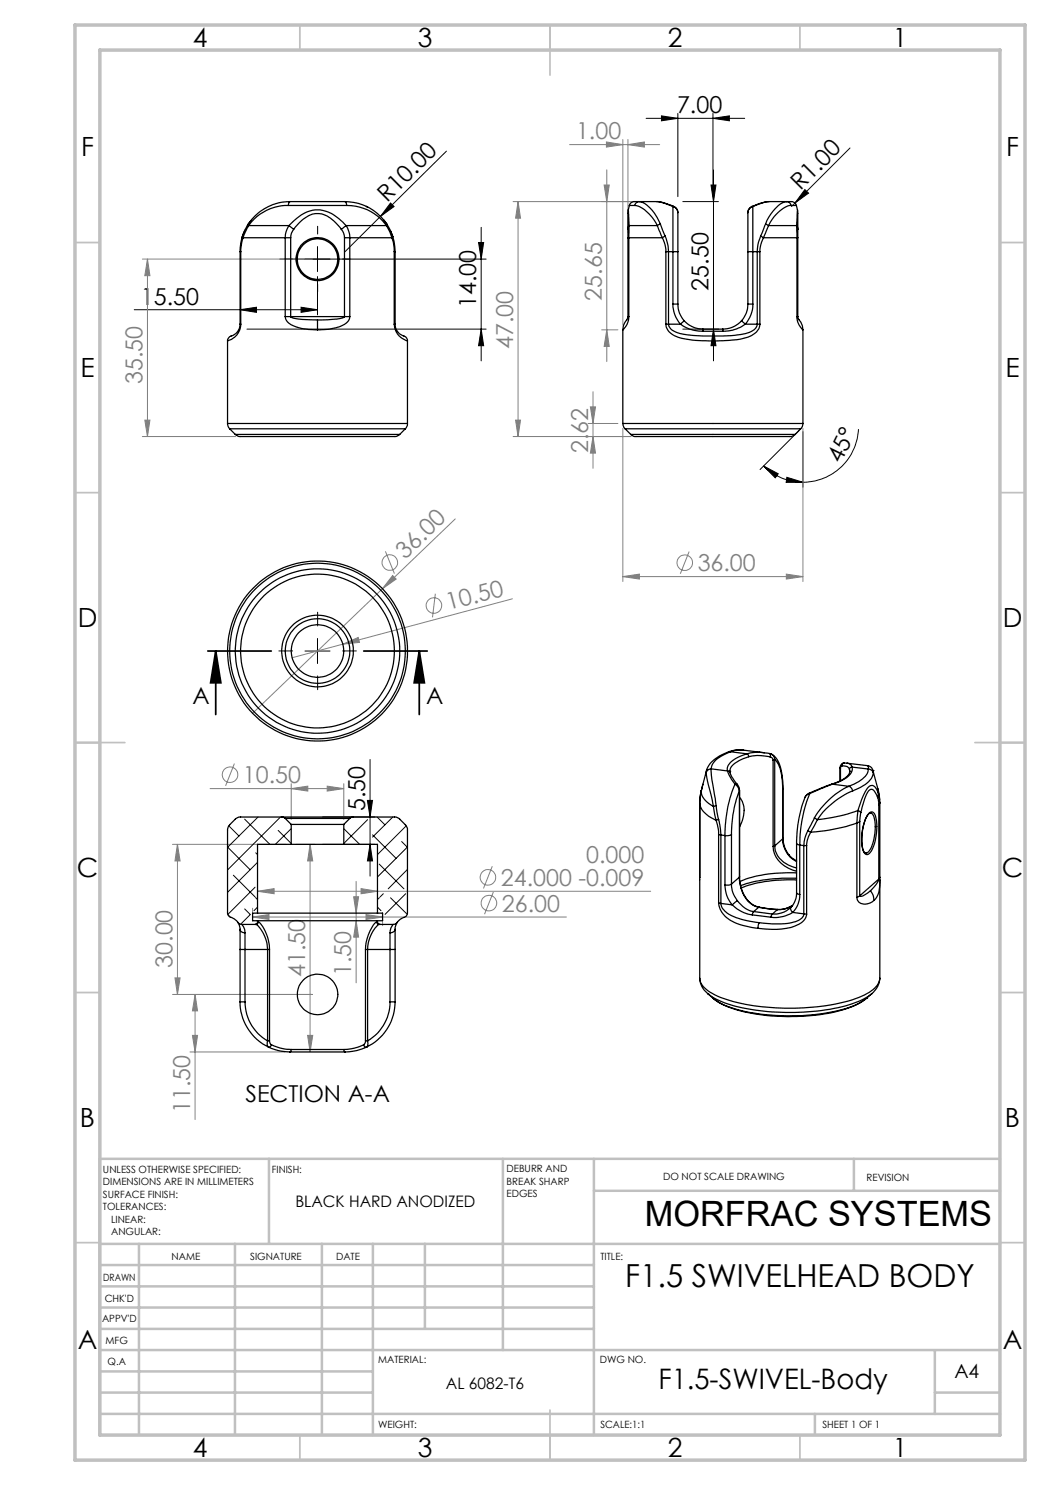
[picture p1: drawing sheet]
<svg xmlns="http://www.w3.org/2000/svg" width="210mm" height="297mm" viewBox="0 0 210 297" stroke-linecap="round" stroke-linejoin="round" font-family="sans-serif">
<g fill="none" stroke="#808080" stroke-width=".2">
<path d="M113.9 28.9h18M120.8 37h1l-.4 3.3zM121.3 28.4l3.3 .5-3.3 .5zM121.4 34v38.3M124.6 27.9v37.1M125.6 28.9l3.3-.5v1zM125.6 27.9v18.7M28.5 51.8h34M29.5 51.8l.5 3.3h-1zM29.5 51.8v35.5M102.6 40.3h24.3M103.6 40.3v47"/>
<path d="M103.6 40.3l.5 3.3h-1zM118.6 78.3v15.4M120.3 66h3.3M121.4 66l.4 3.3h-1zM28.5 87.3h18.6M29 84h1l-.5 3.3zM102.6 87.3h23.6M103.1 84h1l-.5 3.3zM117.6 84.7h6M118.1 81.4h1l-.5 3.3zM118.6 87.3l.5 3.3h-1zM124.6 85.7v30.6"/>
<path d="M160.6 85.7v30.6M77.1 110.3l1.8 4.4M78.5 115.1l.7 .7-2.7 2zM87.1 118.7l-.6 4.8M91.1 103.8l-40.6 38.9M102.5 119.8l-44.1 11.7M124.6 115.3l3.3-.5v1zM124.6 115.3h36M137.8 110.3l-1.7 4.5M157.3 114.8l3.3 .5-3.3 .5zM68.6 128.8l3-1.3 .3 1zM42 157.7h26.8"/>
<path d="M46.9 152.7l-1.8 4.5M58.2 157.7l3.4-.5v1zM58.2 156.7v7.2M65.4 157.2l3.4 .5-3.4 .5zM68.8 156.7v7.2M34.5 168.9h22.8M35.5 168.9l.5 3.3h-1zM35.5 168.9v30M51.5 178.3l3.3-.6v1zM51.5 178.3h78.6M59.3 168.9h3.7M62 168.9l.5 3.3h-1z"/>
<path d="M62 168.9v41.5M70.7 179.3h1l-.5 3.3zM71.2 176.3v20.3M72.2 177.7l3.3 .6-3.3 .4zM98.5 173.2l-1.8 4.5M98.7 178.4l-1.8 4.4M34.5 198.9h28M35 195.6h1l-.5 3.3zM39 198.9l.5 3.3h-1zM39 198.9v25M50.5 183.4l3.3-.5v1zM50.5 181.6v.8"/>
<path d="M50.5 183.4h62.8M71.2 184.1l.5 3.3h-1zM73.2 182.9l3.3 .5-3.3 .5zM76.5 184.4v.7M38 210.4h19M38.5 207.1h1l-.5 3.3zM61.5 207.1h1l-.5 3.3z"/>
<circle cx="78" cy="112.5" r="1.56"/>
<circle cx="136.9" cy="112.5" r="1.56"/>
<circle cx="86.8" cy="121.1" r="1.56"/>
<circle cx="46" cy="155" r="1.56"/>
<circle cx="97.6" cy="175.5" r="1.56"/>
<circle cx="97.8" cy="180.6" r="1.56"/>
</g>
<path d="M41.6 130.2h12.7M43.1 130.2l1.1 6.4h-2.1zM43.1 130.2v12.7M72.7 130.2h12.7M83.9 130.2l1 6.4h-2.1zM83.9 130.2v12.7" fill="none" stroke="#000" stroke-width=".35"/>
<g fill="none" stroke="#000" stroke-width=".2">
<path d="M89.3 30.2l-20.3 20.1M129.2 23.7h19.7M132.3 23.2l3.3 .5-3.3 .5zM135.6 22.7v16.6M142.2 37h1l-.5 3.3zM142.6 23.7l3.3-.5v1zM142.6 22.7v16.6M142.7 34v38.2M161 37.9l.7 .7-2.7 2zM170 29.6l-11.7 11.7M56 51.8h41.2M63.5 49.3v5"/>
<path d="M63.5 55.3v7.7M78.1 40.6l.7 .7-2.7 2zM95.7 48.5h1l-.5 3.3zM96.2 45.5v26.7M136.6 40.3h7.1M26.8 61.9h36.7M48 61.9l3.3-.4v1zM49.4 65.8h47.8M60.2 61.5l3.3 .4-3.3 .6zM96.2 65.8l.5 3.3h-1zM136.6 65.8h7.1M142.7 65.8l.5 3.3h-1z"/>
<path d="M152.7 93.2l2.9 1.6-.6 .8zM152.7 93.2a11.1 11.1 0 0 0 7.9 3.2M157.4 95.5l3.2 .9-3.4 .1zM159.9 86l-7.9 7.9M160.6 86.3v11.1M171.7 85.8a11.1 11.1 0 0 1-11.1 10.6M61 130.2h5M63.5 127.7v5M74 151.9v23.3M64.5 163.4h10.5M64.5 168.9h10.5M73.5 160.1h1l-.5 3.3z"/>
<path d="M74 168.9l.5 3.3h-1z"/>
</g>
<path d="M58.5 51.8h-1.5M63.5 46.8v-1.5M63.5 56.8v1.6M68.5 51.8h1.6M58.5 130.2h-2.7M63.5 125.2v-2.8M63.5 135.2v2.7M68.5 130.2h2.8" fill="none" stroke="#000" stroke-width=".2" stroke-dasharray="15.2 1.3 1.3 1.3"/>
<g fill="none" stroke="#c0c0c0" stroke-width=".35">
<path d="M60 5v5M110 5v10M160 5v5M15 48.5h5M200 48.5h5M15 98.5h5M200 98.5h5M15 148.5h10M195 148.5h10M15 198.5h5M200 198.5h5M15 248.5h5"/>
<path d="M200 248.5h5M60 287v5M110 282v10M160 287v5"/>
</g>
<g fill="none" stroke="#c0c0c0" stroke-width=".5">
<path d="M53.8 231.8v17M100.6 231.8v38.2M118.8 231.8v55.2M118.8 238.2h81.2M170.8 231.8v6.4M200 231.8h-180v55.2M20 248.8h180M20 257.3h98.8M20 253h98.8M27.8 248.8v38.2M47 248.8v38.2M64.4 248.8v38.2"/>
<path d="M74.6 248.8v38.2M85 248.8v17M20 265.8h98.8M20 261.5h98.8M20 278.5h54.6M20 274.3h54.6M20 270h180M187 278.5h13M187 270v12.8M20 282.8h180M163 282.8v4.2"/>
</g>
<path d="M15 5h190v287h-190zM20 10h180v277h-180z" fill="none" stroke="#c0c0c0" stroke-width=".7"/>
<g fill="#000">
<path d="M78.1 40.6l.7 .7-2.7 2zM161 37.9l.7 .7-2.7 2z"/>
<path d="M95.7 48.5h1l-.5 3.3zM96.2 65.8l.5 3.3h-1zM142.2 37h1l-.5 3.3zM142.7 65.8l.5 3.3h-1zM73.5 160.1h1l-.5 3.3zM74 168.9l.5 3.3h-1z"/>
<path d="M60.2 61.5l3.3 .4-3.3 .6zM48 61.9l3.3-.4v1zM142.6 23.7l3.3-.5v1zM132.3 23.2l3.3 .5-3.3 .5z"/>
<path d="M157.4 95.5l-.2 1 3.4-.1zM152.7 93.2l2.3 2.4 .6-.8z"/>
<path d="M83.9 130.2l1 6.4h-2.1zM43.1 130.2l1.1 6.4h-2.1z"/>
</g>
<g fill="#808080">
<path d="M68.6 128.8l3-1.3 .3 1z"/>
<path d="M78.5 115.1l.7 .7-2.7 2z"/>
<path d="M65.4 157.2l3.4 .5-3.4 .5zM58.2 157.7l3.4-.5v1z"/>
<path d="M124.6 115.3l3.3-.5v1zM157.3 114.8l3.3 .5-3.3 .5zM121.3 28.4l3.3 .5-3.3 .5zM125.6 28.9l3.3-.5v1zM50.5 183.4l3.3-.5v1zM73.2 182.9l3.3 .5-3.3 .5z"/>
<path d="M35 195.6h1l-.5 3.3zM35.5 168.9l.5 3.3h-1z"/>
<path d="M29.5 51.8l.5 3.3h-1zM29 84h1l-.5 3.3zM103.6 40.3l.5 3.3h-1zM103.1 84h1l-.5 3.3zM118.1 81.4h1l-.5 3.3zM118.6 87.3l.5 3.3h-1zM120.8 37h1l-.4 3.3zM121.4 66l.4 3.3h-1zM70.7 179.3h1l-.5 3.3zM71.2 184.1l.5 3.3h-1zM62 168.9l.5 3.3h-1zM61.5 207.1h1l-.5 3.3zM39 198.9l.5 3.3h-1zM38.5 207.1h1l-.5 3.3z"/>
<path d="M51.5 178.3l3.3-.6v1zM72.2 177.7l3.3 .6-3.3 .4z"/>
</g>
<g fill="none" stroke="#000" stroke-width=".25">
<path d="M48 50.3h.2M48 50.3v14.5M48.2 50.3v14.5M48.5 47.2l.1 .4M48.5 47.2l-.3 1.2-.2 1.9M48.6 47.6l-.3 1.2-.1 1.5M48.6 47.6h8.4M48.8 46.4l-.4 1.2M49.7 44.8v.3M49.7 44.8l-.7 1.2-.5 1.2M49.7 45.1h8.1M49.7 45.1l-1.1 2.5"/>
<path d="M50.2 44.1l-.7 1M57 47.6h1.1M57 47.6v15.7M57.7 41.1a9.5 9.5 0 0 0-8 4M57.7 41.1h11.7M57.8 45.1a8.3 8.3 0 0 1 5.2-3.1 7.6 7.6 0 0 1 6.2 3.1M57.8 45.1l.9 .8M57.8 45.1a4.3 4.3 0 0 0-.8 2.5M58 40.3h11M58 40.3l-.2 .2-.1 .6M58 40.3a10 10 0 0 0-8.3 4.5M58.1 47.6v15.7"/>
<path d="M58.7 45.9a7.1 7.1 0 0 1 4.4-3.2 5.4 5.4 0 0 1 4.6 2.5l.6 .7M58.7 45.9a2.58 2.58 0 0 0-.6 1.7M59.5 51.4v.8M68.3 45.9a2.68 2.68 0 0 1 .6 1.7M68.9 47.6h1.1M68.9 47.6v15.7M69 40.3l.2 .2 .2 .6M69 40.3a10 10 0 0 1 8.4 4.5M69.2 45.1h8.1M69.2 45.1l-.9 .8M69.2 45.1a4.6 4.6 0 0 1 .8 2.5M69.4 41.1a9.6 9.6 0 0 1 7.9 4"/>
<path d="M70 47.6h8.4M70 47.6v15.7M73.3 41.3h.1M73.3 41.3l.2 .1M76.8 44l.6 .9M77.3 45.1l1.1 2.5M77.4 44.8l-.1 .3M77.4 44.8l1.1 2.4M78.1 46.2l.5 1.2M78.4 47.6l.3 .9 .1 1.8M78.5 47.2l-.1 .4M78.5 47.2l.3 1.1 .2 2"/>
<path d="M78.8 50.3h.2M78.8 50.3v14.5M79 50.3v14.5M125.6 47.6h.2M125.6 45.9v1.7M125.6 47.6v15.7M125.7 42l-.1 3.9M125.7 42l.1 3.1M125.8 47.6h6.7M125.8 47.6v15.7M125.8 45.1v2.5M125.8 45.1h5.6"/>
<path d="M125.8 45.1l-.2 .8M125.9 41.1h1M125.9 41.1l-.2 .9M126.9 41.1a6.3 6.3 0 0 1 4.3 3.5l.2 .5M127.8 40.3h-.9a1.06 1.06 0 0 0-1 .8M127.8 40.3a5.4 5.4 0 0 1 3.6 3.2l.7 1.3M127.8 40.3h3.8l1.7 .5 1.3 .5M127.8 40.3a.99 .99 0 0 0-.9 .8M131.4 40.3a9.2 9.2 0 0 1 3.4 1M131.4 45.1l1.1 2.5M132.1 44.8l.9 2.4M132.1 44.8l-.7 .3"/>
<path d="M132.5 47.6l.5 1.3 .2 1.4M133 47.2l.5 1.6 .2 1.5M133 47.2l-.5 .4M133.2 50.3h.5M133.2 50.3v14.5M133.7 50.3h.9M133.7 50.3v14.5M134.6 50.3h1M134.6 41.3v9M134.6 41.3a1.26 1.26 0 0 1 1 1.2v7.8M134.6 41.3h.2M134.6 50.3v10.5"/>
<path d="M134.8 41.3a1.34 1.34 0 0 1 .8 1.2M135.6 50.3v10.5M149.6 50.3h1M149.6 42.5v7.8M149.6 50.3v10.5M150.4 41.3h.1M150.4 41.3a1.35 1.35 0 0 0-.8 1.2M150.4 41.3h.2M150.6 41.3v9M150.6 41.3a1.25 1.25 0 0 0-1 1.2M150.6 50.3h.8M150.6 50.3v10.5"/>
<path d="M151.4 50.3h.6M151.4 50.3v14.5M152 50.3v14.5M152.1 47.2a7.9 7.9 0 0 0-.7 3.1M152.1 47.2l.6 .4M152.7 47.6a6.3 6.3 0 0 0-.7 2.7M152.7 47.6h6.7M153.1 44.8l-1 2.4M153.1 44.8l.6 .3M153.7 45.1l-1 2.5M153.7 45.1h5.6M153.8 40.3a10 10 0 0 0-3.4 1"/>
<path d="M153.8 40.3l-1.2 .2-2 .8M153.8 40.3h3.5M157.3 40.3h1a1.06 1.06 0 0 1 1 .8M157.3 40.3a5.6 5.6 0 0 0-3.6 3.2l-.6 1.3M157.3 40.3a.99 .99 0 0 1 .9 .8M158.2 41.1a6 6 0 0 0-4.1 3.3l-.4 .7M158.2 41.1h1.1M159.3 41.1l.2 .9M159.3 45.1l.1 2.5M159.3 45.1l.3 .8M159.4 47.6h.2M159.4 47.6v15.7"/>
<path d="M159.5 42l.1 3.9M159.5 42l-.2 3.1M159.6 45.9v1.7M159.6 47.6v15.7M45.5 68.2v16.5M48 64.8a2.63 2.63 0 0 1-2.1 2.5l-.4 .6v.3M48 64.8h.2M48.2 64.8a3.5 3.5 0 0 1-2.7 3.4M57 63.3a2.47 2.47 0 0 0 2.2 2.1l1.5 .4 2.8 .2M57 63.3h1.1M58.1 63.3l.1 .1a4.4 4.4 0 0 0 2.2 .5l3.1 .1M58.1 63.3h10.8"/>
<path d="M63.5 64v2M68.9 63.3v.1a12.9 12.9 0 0 1-5.4 .6M68.9 63.3h1.1M70 63.3a2.55 2.55 0 0 1-2.2 2.1l-1.9 .4-2.4 .2M78.8 64.8a3.7 3.7 0 0 0 2.7 3.4M78.8 64.8h.2M79 64.8a2.55 2.55 0 0 0 2.1 2.5l.4 .6v.3M81.5 68.2v16.5M124.6 66v18.7M125.6 63.3l-.2 .7a2.98 2.98 0 0 0-.8 2M125.6 63.3h.2M125.8 63.3a3.6 3.6 0 0 1-1.2 2.7"/>
<path d="M133.2 64.8a3.2 3.2 0 0 0 2.8 2.8l3.1 .5 3.5 .1M133.2 64.8h.5M133.7 64.8a2.24 2.24 0 0 0 2 1.8l2.9 .5 4 .1M133.7 64.8h2.4M134.6 60.8a6 6 0 0 0 1.5 4M134.6 60.8h1M135.6 60.8a4.9 4.9 0 0 0 1.2 3.4M136.1 64.8a7.2 7.2 0 0 0 4.5 1.4M136.8 64.2a5.2 5.2 0 0 0 3.8 1.6M136.8 64.2l-.7 .6M136.8 64.1l.1 .1M140.6 65.8v.4"/>
<path d="M140.6 66.2h4M140.6 65.8h4M142.6 67.2v1M144.6 65.8v.4M148.3 64.2a5.1 5.1 0 0 1-3.7 1.6M148.3 64.2l.7 .6M148.3 64.1v.1M149 64.8a7.1 7.1 0 0 1-4.4 1.4M149 64.8h2.4M149.6 60.8h1M149.6 60.8a4.9 4.9 0 0 1-1.3 3.4M150.6 60.8a6 6 0 0 1-1.6 4"/>
<path d="M151.4 64.8a2.44 2.44 0 0 1-2.2 1.9l-.8 .1a26.9 26.9 0 0 1-5.8 .4M151.4 64.8h.6M152 64.8a3 3 0 0 1-2.5 2.6 25.7 25.7 0 0 1-6.9 .8M159.4 63.3a3.6 3.6 0 0 0 1.2 2.7M159.4 63.3h.2M159.6 63.3l.2 .7M159.8 64a3.3 3.3 0 0 1 .8 2M160.6 66v18.7M45.5 84.7l.1 .6 .3 .5M45.5 84.7h36M45.9 85.8h35.2M45.9 85.8l1.2 1.1"/>
<path d="M47.1 86.9a3.7 3.7 0 0 0 2.7 .4h26.3a9.3 9.3 0 0 0 3.5-.2l.3-.2M47.1 86.9h32.8M81.1 85.8l-1.2 1.1M81.5 84.7v.4l-.4 .7M124.6 84.7l.1 .7 .3 .4M124.6 84.7h36M125 85.8h35.1M125 85.8l1.2 1.1M126.2 86.9a3.6 3.6 0 0 0 2.6 .4h26.2a10.3 10.3 0 0 0 3.7-.2l.3-.2M126.2 86.9h32.8M160.1 85.8l-1.1 1.1M160.6 84.7l-.1 .6-.4 .5"/>
<path d="M140.3 158.2l-.4 2.4M140.3 158.1a3.7 3.7 0 0 0 2.4 3.2M140.3 158.1l-.4 2.6M140.3 158.1v.1M140.6 156.9l-.3 1.3M140.6 156.9l-.3 1.2M141.3 154.5l.2 1.7 1.2 5.1M141.3 154h.1M141.3 154v.5M141.3 154l-.7 2.9M142.2 153.8l.2 2.2 .8 5.1M142.2 153.8a1.03 1.03 0 0 0-.9 .7"/>
<path d="M142.2 153.8l3.3 .4M145.5 154.2a7.3 7.3 0 0 0 1.5 2.6M145.5 154.2l.4 .1 .1 .2M145.8 150.4a6.6 6.6 0 0 0-4.4 3.6M145.8 150.4h.3M145.9 154.3l.1 .2M145.9 154.3h.1M146 154.5l.4 .9 1.1 1.5M146.1 150.4a6.1 6.1 0 0 0-3.8 2.8l-.1 .6M146.1 150.4l.9-.3 1.3-.1 4.6 .6M146.1 150.4l3.3 .4M147 156.8a25.6 25.6 0 0 0-2 10.3"/>
<path d="M147 156.8l.6 .6 .3 .8M147 156.8l.5 .1M147.5 156.9l.3 .5 .1 .7M147.9 158.2l-.2 .5a25.5 25.5 0 0 0-1.4 8.2M147.9 159.5a4.9 4.9 0 0 1 .2 5.5l-.2 .4M147.9 158.1v.1M147.9 158.1v17.3M148.7 150h-1.7l-1.2 .4M149.4 150.8a5.6 5.6 0 0 0-3.9 2.6v.8M149.4 150.8l.4 .5M149.8 151.3a8.5 8.5 0 0 1 4.2 .1M149.8 151.3a6.5 6.5 0 0 0-3.7 2.3l-.2 .7"/>
<path d="M153.9 150.7a9.2 9.2 0 0 0-4.5 .1M154 151.4l.1-.4-.1-.3a1.16 1.16 0 0 1 .9 1.2M154 151.4l.5 .3 .1 .3M154.3 150.8a5.2 5.2 0 0 1 2.1 4.3l.2 2.7M154.6 152v17.3M154.9 151.9l-.3 .1M154.9 151.9a5.8 5.8 0 0 1 1.6 4.2v1.8M154.9 151.9v17.3M156.5 157.9v9.9M156.6 157.8l-.1 .1M156.6 157.8v9.9M161.9 158.6l-.4 .2-.5 .6"/>
<path d="M161.9 158.6l.1 .1M162 158.7l-.7 .4a21.5 21.5 0 0 0-2 9.6M162 158.7a27.7 27.7 0 0 0-2.1 10.3M166.4 156.8l-4.5 1.8M166.4 156.8h.1M166.5 156.8l-4.5 1.9M166.5 156.8l3.3 .5M168 153.6l.1 .1M168 153.6v2.6M168.1 153.7v2.5M168.4 153.2l-.2 .1-.1 .4M168.4 153.2a1.2 1.2 0 0 1 1.5 .7"/>
<path d="M168.8 152.6h.6M168.8 152.6a.98 .98 0 0 0-.8 1M168.8 152.6a.45 .45 0 0 0-.4 .6M169.4 152.6l.6 .3 .4 .5M169.4 152.6l4.2 .5M169.8 157.3a15.4 15.4 0 0 0-6.9 6.3M169.8 157.3a1.18 1.18 0 0 1 .7 .9M169.9 153.9l.1 .4M170 154.3a3.7 3.7 0 0 1-2.8 2.2l-.8 .3M170 154.3h.1M170.4 153.4a2.48 2.48 0 0 1-1.8 2.6l-2.1 .8M170.4 153.4l-.3 .1-.2 .4"/>
<path d="M170.4 153.4l3.3 .4M170.5 158.2a16.1 16.1 0 0 0-7 5.7M173.6 153.2a1.1 1.1 0 0 1 1 .9M173.6 153.1l.1 .7M173.7 153.8a3.5 3.5 0 0 1-2.4 2.8l-1.5 .7M173.7 153.8a1.1 1.1 0 0 1 1 .7M174.6 154.1h.1M174.6 154.1l.1 .4M174.6 154.1l1 3.7M174.7 154.5a4.1 4.1 0 0 1-2.5 2.9l-1.7 .8M175.5 159.5l-.1-.2a1.55 1.55 0 0 0-1.2-1.4 4.3 4.3 0 0 0-1.5 2.7l-.5 1.9M175.5 159.5l.3 1.4"/>
<path d="M175.6 157.8l.3 2.1M175.6 157.8v.7M175.6 158.5a2.07 2.07 0 0 0-1.2-1.4 2.42 2.42 0 0 0-1.6 1.8l-1.2 3.2M175.6 158.5l-.1 1M175.6 158.5l.4 1.8v15.2M56.3 163.4h-8.5l-.6 .3-1.4 1.5-.3 .7v16.6a1.22 1.22 0 0 0 1.1 1.2l1 .8M56.3 163.4l.7 .3M56.3 163.4h14.4M57 163.7h13M57 163.7l1.2 1.2M58.2 164.9h10.6M58.2 168.9h10.6"/>
<path d="M58.2 168.9h-6.7v13.7M58.2 164.9v4M68.8 168.9h6.7v13.7M68.8 164.9v4M70 163.7l-1.2 1.2M70.7 163.4h8.5l.6 .3 1.4 1.5 .3 .5v16.8a1.14 1.14 0 0 1-1.1 1.2l-1.1 .9-.7 .3M70.7 163.4l-.7 .3M139.9 160.7v34.9M139.9 160.7a4.2 4.2 0 0 0 2.8 3.1l.5 .3M142.7 161.3l.5 2.8M143.2 164.1l.5 1.7v1.1M143.2 161.1l.5 2.8"/>
<path d="M143.2 161.1l-.5 .2M143.7 163.9l.5 3.1M143.7 163.9l-.5 .2M143.7 166.9l.5 .1M143.7 166.9v13.7M144.2 167l.8 .1M144.2 167v13.7M145 177a6.1 6.1 0 0 0 1.4 4M145 167.1v9.9M146.3 166.9l-.7 .2h-.6M146.3 176.8l-.5 .2h-.8M146.3 176.8a5.2 5.2 0 0 0 1.2 3.3"/>
<path d="M146.3 166.9v9.9M147.9 175.4a6.5 6.5 0 0 0 3.1 5.7l.8 .3M147.9 175.4a6.1 6.1 0 0 0 3.2 5.9l.6 .2M147.9 175.4l-1.6 1.4M154.6 169.3a5.4 5.4 0 0 0 4.7 4.9M154.9 169.2l-.3 .1M154.9 169.2a5 5 0 0 0 3.9 4.3l.5 .1M156.5 167.8a5.3 5.3 0 0 0 1.2 3.3M156.5 167.8l-1.6 1.4M156.6 167.7a5.5 5.5 0 0 0 1.2 3.3M156.6 167.7l-.1 .1M157.7 171.1l.7 .6 .9 .6"/>
<path d="M157.8 171l.6 .6 .9 .6M157.8 171l-.1 .1M159.3 178.6a4.2 4.2 0 0 1-1.1 2.9M159.3 174.6a24.9 24.9 0 0 0-11.3 1.8M159.3 175.6a31.8 31.8 0 0 0-11.2 1.5M159.3 176a25.5 25.5 0 0 0-11.1 1.6M159.3 168.7l.6 .3M159.3 178.6l.2 .2 .4 .1M159.3 168.7v9.9M159.9 178.9a4.9 4.9 0 0 1-1.4 3.6M159.9 169l.9 .1M159.9 169v9.9"/>
<path d="M160.8 169.1h.5M160.8 169.1v13.7M161.3 169.1v13.7M161.6 166.1a6.7 6.7 0 0 0-.8 3M161.6 166.1l.5 .3M162.1 166.4a4.9 4.9 0 0 0-.8 2.7M162.9 163.6l-1.3 2.5M162.9 163.6l.6 .3M163.5 163.9l-1.4 2.5M171.4 164.6a35.7 35.7 0 0 1-9.3 1.8M171.4 179.5a1.75 1.75 0 0 0 2.7 1.1l.7-.5M171.4 164.6v14.9"/>
<path d="M171.6 162.1a32.5 32.5 0 0 1-8.1 1.8M171.6 162.1l-.2 2.5M171.6 162.1l.6 .4M171.9 164.3l-.5 .3M171.9 179.2l-.5 .3M171.9 164.3v14.9M172.2 162.5l-.3 1.8M173.1 170.6h.1M173.8 162.7a.52 .52 0 0 1 .5-.1 .52 .52 0 0 1 .4 .5 9 9 0 0 1-1 7.3 .6 .6 0 0 1-.7 .2 .6 .6 0 0 1-.4-.7 9.3 9.3 0 0 1 1.2-7.2zM173.8 162.6a.72 .72 0 0 1 .8-.2 .72 .72 0 0 1 .5 .8 10.1 10.1 0 0 1-1.1 7.4 .7 .7 0 0 1-.8 .3 .7 .7 0 0 1-.5-.7 9.6 9.6 0 0 1 1.1-7.6zM174.1 178.1l-.6 .5a1.8 1.8 0 0 1-1.5 .6h-.1M174.1 178.1a2.99 2.99 0 0 1 .7 2"/>
<path d="M175.8 175.8a4.5 4.5 0 0 1-1.7 2.3M175.8 160.9v14.9M175.8 175.8l-3.9 3.4M176 175.4v.5a5.4 5.4 0 0 1-1.2 4.2M176 160.6l-.2 .3M176 175.4l-.2 .4M176 176v19.6M47.6 184.5l.3 .3 .5 .1M47.6 184.5l.3 .6 .1 .8M48 185.9a.83 .83 0 0 0 1 .6M48 189.9h1M48 185.9v4"/>
<path d="M48 189.9v10.5M48.4 184.9l.5 1 .1 .6M48.4 184.9h2.6M49 186.5v3.4M49 189.9h4.5M49 189.9v10.5M51 184.9h.2M51.2 184.9a6.1 6.1 0 0 1 2.3 5M51.5 184.4h.1M51.5 184.1h24M51.5 184.4l-.1 .3-.4 .2M51.5 182.6h24"/>
<path d="M51.5 184.1v.3M51.5 182.6h-1v1.5h1M51.6 184.4a6.8 6.8 0 0 1 2.3 5.5M51.6 184.4l-.2 .4-.2 .1M53.5 189.9h.4M53.5 189.9v18.3M53.9 189.9v18.3M73.1 189.9h.4M73.1 189.9v18.3M73.5 189.9h4.5M73.5 189.9v18.3M75.4 184.4h.1"/>
<path d="M75.4 184.4h-.1a7.9 7.9 0 0 0-2.2 5.5M75.4 184.4v.3l.4 .2M75.5 184.4l.2 .4 .3 .1M75.5 184.1v.3M75.5 182.6h1v1.5h-1M75.8 184.9h.2M75.8 184.9a6.1 6.1 0 0 0-2.3 5M76 184.9h2.6M78 186.5v3.4M78 189.9h1M78 189.9v10.5M78.6 184.9l-.4 .6-.2 1"/>
<path d="M79 185.9a.89 .89 0 0 1-1 .6M79 185.9v4M79 189.9v10.5M79.4 184.5l-.4 1v.4M139.9 195.6a4 4 0 0 0 1.7 3.1M139.9 195.6a3.9 3.9 0 0 0 2.6 3.1 31.1 31.1 0 0 0 12.7 2.9 42.7 42.7 0 0 0 16.6-2.1 7.1 7.1 0 0 0 4-3.1l.2-.8M141.5 198.7h.1M141.5 198.7a18.8 18.8 0 0 0 9.4 3.3 46.3 46.3 0 0 0 19.5-1.2 12 12 0 0 0 3.9-2M141.5 198.7l1.1 1M143.7 180.6a5.3 5.3 0 0 0 4.2 4.3l3.7 .8M143.7 180.6l.5 .1M144.2 180.7a3.5 3.5 0 0 0 2.4 2.6 18.3 18.3 0 0 0 5.2 1.2"/>
<path d="M144.2 180.7l2.2 .3M146.4 181a7.3 7.3 0 0 0 4.1 2M147.5 180.1a5.3 5.3 0 0 0 3.2 2.2M147.5 180.1l-1.1 .9M150.5 183l3.7 .4M150.7 182.3l-.2 .7M150.7 182.3l3.8 .5M151.7 181.5l3.8 .4M151.7 181.5l-1 .8M151.8 181.4l3.7 .5M151.8 181.4l-.1 .1M151.8 184.5l-.2 1.2"/>
<path d="M154.5 182.8l-.3 .6M155.5 181.9l-1 .9M155.5 181.9h.1M158.2 181.5a.89 .89 0 0 0 .3 1M158.2 181.5a4.6 4.6 0 0 1-3.7 1.3M158.4 181.1l-1.3 .6-1.6 .2M158.5 181.1l-1.4 .6-1.6 .2M158.5 182.5a6.6 6.6 0 0 1-4.3 .9M158.5 182.5l2.3 .3M160.8 182.8h.5M160.8 182.8a2.24 2.24 0 0 1-2.1 1.6 16.1 16.1 0 0 1-6.9 .1M161.3 182.8a2.53 2.53 0 0 1-1.5 2.1 13.8 13.8 0 0 1-8.2 .8"/>
<path d="M173.3 199.6a18.7 18.7 0 0 1-9.2 3.3 39.3 39.3 0 0 1-19-1.7l-1.6-.9-.9-.6M173.3 199.6h.1M173.3 199.6a16.3 16.3 0 0 1-7.9 3 42.8 42.8 0 0 1-19.5-1.2 9.2 9.2 0 0 1-3.3-1.7M174.3 198.8l-1 .8M176 195.6a4.2 4.2 0 0 1-1.7 3.2M48 200.4h1M48 200.4a10.1 10.1 0 0 0 5.7 9M49 200.4a9 9 0 0 0 4.5 7.8M53.5 208.2a1.13 1.13 0 0 0 .2 1.2M53.5 208.2h.4M53.7 209.4a9.7 9.7 0 0 0 4.3 1M53.9 208.2l.1 .5 .3 .2"/>
<path d="M54.3 208.9a9 9 0 0 0 3.9 1M54.3 208.9a.52 .52 0 0 1-.6 .5M58 210.4h11M58.2 209.9h10.6M58.2 209.9l-.2 .5M68.8 209.9l.2 .5M72.7 208.9a9.1 9.1 0 0 1-3.9 1M72.7 208.9a.49 .49 0 0 0 .6 .5M73.1 208.2l-.1 .4-.3 .3M73.1 208.2h.4M73.3 209.4a10 10 0 0 1-4.3 1M73.5 208.2l.1 .9-.3 .3"/>
<path d="M78 200.4h1M78 200.4a9 9 0 0 1-4.5 7.8M79 200.4a10.1 10.1 0 0 1-5.7 9"/>
<circle cx="63.5" cy="51.8" r="4.3"/>
<circle cx="63.5" cy="51.8" r="4"/>
<circle cx="63.5" cy="130.2" r="16.4"/>
<circle cx="63.5" cy="130.2" r="17.6"/>
<circle cx="63.5" cy="130.2" r="7.2"/>
<circle cx="63.5" cy="130.2" r="6.5"/>
<circle cx="63.5" cy="130.2" r="18"/>
<circle cx="63.5" cy="130.2" r="5.2"/>
<circle cx="63.5" cy="130.2" r="15.4"/>
<circle cx="63.5" cy="198.9" r="4"/>
</g>
<g fill="none" stroke="#000" stroke-width=".2">
<path d="M45.5 178.4h.1M45.5 169.4l4.5 4.6M45.8 165.2l2 2M46.7 175l4.3 4.4M48.9 163.8l5.1 5.1M51 177.4l-5.4 5.5M51.1 179.5l.4 .4M51.2 170.6l.3 .3M51.5 172.5l-6 6M51.5 176.9v.1M51.6 163.4l-6.1 6.1M55.6 166.1l2.6 2.6"/>
<path d="M56.1 163.4l-10.6 10.6M58.2 165.7l-3.1 3.2M68.8 165.7l3.1 3.2M73.5 163.9l-4.7 4.8M74.5 167l4.7 4.7M75.4 163.4l1.6 1.6M75.8 172.8l5 5M75.9 179.5l-.4 .4M76.7 178.7l-.7 .7M78.1 179.6l3.4 3.3M78.6 163.4l-4.1 4M80.3 168.3l1.2 1.2"/>
<path d="M81.1 178.7l-4.1 4.2M81.2 165.2l-5.7 5.7M81.5 169.4l-6 6M81.5 173.9l-3.9 3.9M45.6 183l.4 .4M48.9 181.8l1.1 1.1M50 182.9l-1.9 2M51.5 181.4l-.7 .7M75.5 181.4l.7 .7"/>
</g>
<text font-size="7" x="129" y="245.2">MORFRAC SYSTEMS</text>
<text font-size="6.3" x="125.1" y="257.5">F1.5 SWIVELHEAD BODY</text>
<text font-size="5.6" x="131.7" y="277.9">F1.5-SWIVEL-Body</text>
<g font-size="5.3">
<text x="38.5" y="9.5">4</text>
<text x="83.5" y="9.5">3</text>
<text x="133.6" y="9.5">2</text>
<text x="178.6" y="9.5">1</text>
<text x="16.2" y="31.2">F</text>
<text x="201.2" y="31.2">F</text>
<text x="16.1" y="75.5">E</text>
<text x="201.1" y="75.5">E</text>
<text x="15.5" y="125.5">D</text>
<text x="200.5" y="125.5">D</text>
<text x="15.4" y="175.5">C</text>
<text x="200.4" y="175.5">C</text>
<text x="16" y="225.5">B</text>
<text x="201" y="225.5">B</text>
<text x="15.5" y="269.7">A</text>
<text x="200.5" y="269.7">A</text>
<text x="38.5" y="291.5">4</text>
<text x="83.5" y="291.5">3</text>
<text x="133.6" y="291.5">2</text>
<text x="178.6" y="291.5">1</text>
</g>
<g font-size="4.7">
<text x="135.4" y="22.6">7.00</text>
<text x="77.4" y="40.6" transform="rotate(-45 77.4 40.6)">R10.00</text>
<text x="160.1" y="38.3" transform="rotate(-45 160.1 38.3)">R1.00</text>
<text x="141.7" y="58.1" transform="rotate(-90 141.7 58.1)">25.50</text>
<text x="28.2" y="60.9">15.50</text>
<text x="95.2" y="61.6" transform="rotate(-90 95.2 61.6)">14.00</text>
<text x="168.1" y="92.9" transform="rotate(-64 168.1 92.9)">45°</text>
<text x="38.5" y="140.8">A</text>
<text x="85.2" y="140.8">A</text>
<text x="73" y="162.2" transform="rotate(-90 73 162.2)">5.50</text>
<text x="49.1" y="220.5">SECTION A-A</text>
</g>
<g font-size="4.7" fill="#808080">
<text x="115.2" y="27.9">1.00</text>
<text x="120.3" y="60.1" transform="rotate(-90 120.3 60.1)">25.65</text>
<text x="102.6" y="69.8" transform="rotate(-90 102.6 69.8)">47.00</text>
<text x="28.5" y="76.8" transform="rotate(-90 28.5 76.8)">35.50</text>
<text x="117.6" y="90.6" transform="rotate(-90 117.6 90.6)">2.62</text>
<text x="81" y="111.9" transform="rotate(-44 81 111.9)">36.00</text>
<text x="139.5" y="114.2">36.00</text>
<text x="89.7" y="122.1" transform="rotate(-15 89.7 122.1)">10.50</text>
<text x="48.6" y="156.6">10.50</text>
<text x="117.2" y="172.7">0.000</text>
<text x="100.2" y="177.2">24.000 -0.009</text>
<text x="100.4" y="182.3">26.00</text>
<text x="34.5" y="193.6" transform="rotate(-90 34.5 193.6)">30.00</text>
<text x="61" y="195.4" transform="rotate(-90 61 195.4)">41.50</text>
<text x="70.2" y="195.2" transform="rotate(-90 70.2 195.2)">1.50</text>
<text x="38" y="222.6" transform="rotate(-90 38 222.6)">11.50</text>
</g>
<text font-size="3.9" x="190.9" y="275.5">A4</text>
<g font-size="3.2">
<text x="59.1" y="241.4">BLACK HARD ANODIZED</text>
<text x="89.2" y="277.9">AL 6082-T6</text>
</g>
<g font-size="2">
<text x="20.6" y="234.6">UNLESS OTHERWISE SPECIFIED:</text>
<text x="20.6" y="237.1">DIMENSIONS ARE IN MILLIMETERS</text>
<text x="20.6" y="239.6">SURFACE FINISH:</text>
<text x="54.4" y="234.6">FINISH:</text>
<text x="101.3" y="234.5">DEBURR AND</text>
<text x="101.3" y="237">BREAK SHARP</text>
<text x="101.3" y="239.5">EDGES</text>
<text x="132.6" y="236">DO NOT SCALE DRAWING</text>
<text x="173.3" y="236.2">REVISION</text>
<text x="20.6" y="242.1">TOLERANCES:</text>
<text x="22.2" y="244.6">LINEAR:</text>
<text x="22.2" y="247.1">ANGULAR:</text>
<text x="34.3" y="252">NAME</text>
<text x="50" y="251.9">SIGNATURE</text>
<text x="67.2" y="251.9">DATE</text>
<text x="120.1" y="251.9">TITLE:</text>
<text x="20.6" y="256.1">DRAWN</text>
<text x="20.9" y="260.3">CHK'D</text>
<text x="20.4" y="264.4">APPV'D</text>
<text x="21.1" y="268.8">MFG</text>
<text x="21.5" y="273">Q.A</text>
<text x="75.6" y="272.5">MATERIAL:</text>
<text x="120" y="272.5">DWG NO.</text>
<text x="75.6" y="285.5">WEIGHT:</text>
<text x="120.1" y="285.6">SCALE:1:1</text>
<text x="164.5" y="285.6">SHEET 1 OF 1</text>
</g>
</svg>
